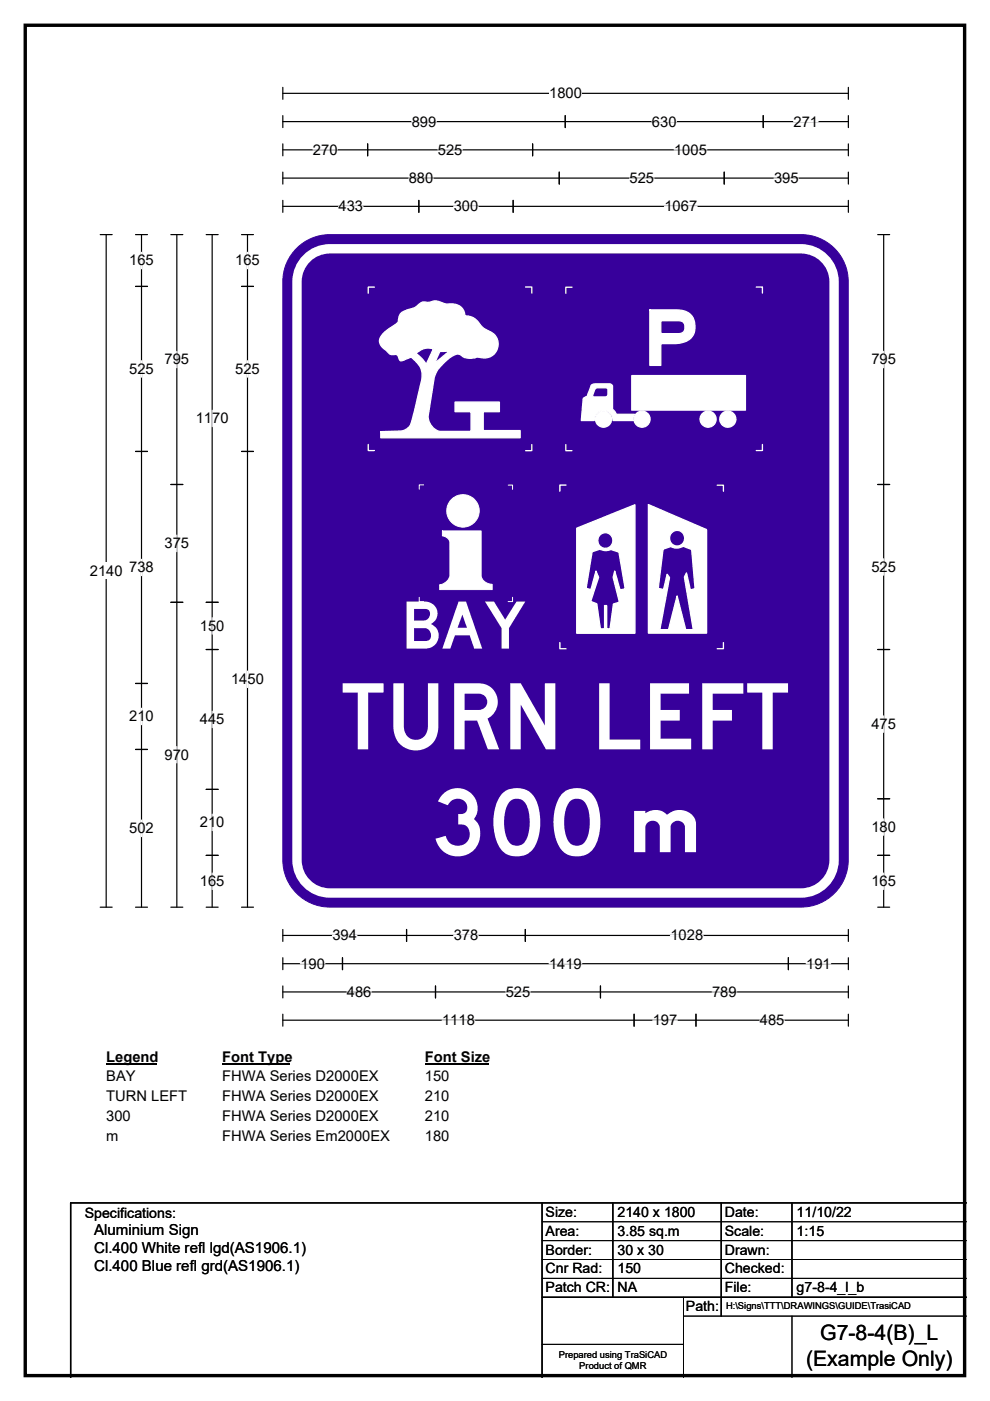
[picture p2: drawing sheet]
<svg xmlns="http://www.w3.org/2000/svg" width="210mm" height="297mm" viewBox="0 0 210 297" stroke-linecap="round" stroke-linejoin="round" font-family="sans-serif">
<path d="M5.4 5.4h199.2v286.3h-199.2z" fill="none" stroke="#000" stroke-width=".72"/>
<path d="M60 19.8h119.9M60 18.5v2.6M179.9 18.5v2.6" fill="none" stroke="#000" stroke-width=".25"/>
<path d="M116.5 18.1h6.9v3.4h-6.9z" fill="#fff"/>
<g fill="none" stroke="#000" stroke-width=".25">
<path d="M60 25.8h119.9M60 24.5v2.6M60 30.5v2.5M60 36.5v2.5M60 31.8h119.9M60 37.8h119.9M78 30.5v2.5M113 30.5v2.5M118.6 36.5v2.5M119.9 24.5v2.6M153.6 36.5v2.5M161.9 24.5v2.6"/>
<path d="M179.9 24.5v2.6M179.9 30.5v2.5M179.9 36.5v2.5M21.3 49.7h2.5M22.5 49.7v142.6M60 42.5v2.5M60 43.8h119.9M88.8 42.5v2.5M108.8 42.5v2.5M179.9 42.5v2.5M21.3 192.3h2.5M60 197.1v2.5"/>
<path d="M60 198.3h119.9M86.2 197.1v2.5M111.4 197.1v2.5M179.9 197.1v2.5M60 203.1v2.5M60 209v2.6M60 215v2.6M60 204.3h119.9M60 210.3h119.9M60 216.3h119.9M72.6 203.1v2.5M92.4 209v2.6"/>
<path d="M127.4 209v2.6M134.5 215v2.6M147.6 215v2.6M167.2 203.1v2.5M179.9 203.1v2.5M179.9 209v2.6M179.9 215v2.6"/>
</g>
<g fill="none" stroke="#fff" stroke-width=".25">
<path d="M66.4 31.8h5.2M86.7 37.8h5.2M87.3 25.8h5.2M92.9 31.8h5.2M133.5 37.8h5.2M138.3 25.8h5.2M143 31.8h6.9M164.2 37.8h5.2M168.3 25.8h5.2M71.8 43.8h5.2M96.2 43.8h5.2M140.9 43.8h7"/>
<path d="M70.5 198.3h5.2M96.2 198.3h5.2M142.2 198.3h6.9M63.7 204.3h5.2M73.6 210.3h5.2M93.8 216.3h6.9M107.3 210.3h5.2M116.5 204.3h6.9M138.5 216.3h5.2M151 210.3h5.3M161.2 216.3h5.2M171 204.3h5.2"/>
</g>
<path d="M19 119.3h7v3.5h-7z" fill="#fff"/>
<g fill="none" stroke="#000" stroke-width=".25">
<path d="M28.7 49.7h2.6M30 49.7v142.6M36.2 49.7h2.6M37.5 49.7v142.6M43.7 49.7h2.6M45 49.7v142.6M51.2 49.7h2.6M52.5 49.7v142.6M186.2 49.7h2.5M187.4 49.7v142.6M28.7 60.7h2.6M51.2 60.7h2.6"/>
<path d="M28.7 95.7h2.6M51.2 95.7h2.6M36.2 102.7h2.6M186.2 102.7h2.5M36.2 127.7h2.6M43.7 127.7h2.6M43.7 137.7h2.6M186.2 137.7h2.5M28.7 144.9h2.6M28.7 158.9h2.6M43.7 167.4h2.6M186.2 169.4h2.5"/>
<path d="M28.7 192.3h2.6M36.2 192.3h2.6M43.7 192.3h2.6M43.7 181.4h2.6M51.2 192.3h2.6M186.2 192.3h2.5M186.2 181.4h2.5"/>
</g>
<g fill="none" stroke="#fff" stroke-width=".25">
<path d="M30 53.5v3.5M52.5 53.5v3.5M30 76.5v3.5M37.5 74.5v3.5M52.5 76.5v3.5M187.4 74.5v3.5M45 87v3.5M30 118.6v3.4M37.5 113.5v3.5M187.4 118.5v3.5M45 131v3.5M30 150.2v3.4"/>
<path d="M37.5 158.3v3.5M45 150.8v3.5M52.5 142.3v3.5M187.4 151.8v3.5M30 173.9v3.5M45 172.6v3.5M187.4 173.6v3.5M45 185.1v3.5M187.4 185.1v3.5"/>
</g>
<path d="M22.5 222.3h10.8v3.5h-10.8z" fill="#fff"/>
<path d="M22.5 225.6h10.8" fill="none" stroke="#000" stroke-width=".32"/>
<path d="M47.1 222.3h14.5v3.5h-14.5z" fill="#fff"/>
<path d="M47.1 225.6h14.5" fill="none" stroke="#000" stroke-width=".32"/>
<path d="M90.1 222.3h13.5v3.5h-13.5z" fill="#fff"/>
<path d="M90.1 225.6h13.5" fill="none" stroke="#000" stroke-width=".32"/>
<g fill="#fff">
<path d="M22.5 226.5h6.2v3.5h-6.2z"/>
<path d="M47.1 226.5h33.1v3.5h-33.1z"/>
<path d="M90.1 226.5h5.2v3.5h-5.2z"/>
<path d="M22.5 230.7h17.1v3.5h-17.1z"/>
<path d="M47.1 230.7h33.1v3.5h-33.1z"/>
<path d="M90.1 230.7h5.2v3.5h-5.2z"/>
<path d="M22.5 234.9h5.2v3.5h-5.2z"/>
<path d="M47.1 234.9h33.1v3.5h-33.1z"/>
<path d="M90.1 234.9h5.2v3.5h-5.2z"/>
<path d="M22.5 239.1h2.6v3.4h-2.6z"/>
<path d="M47.1 239.1h35.5v3.4h-35.5z"/>
<path d="M90.1 239.1h5.2v3.4h-5.2z"/>
</g>
<path d="M63.3 52.3a9.9 9.9 0 0 1 6.7-2.6h99.9a10 10 0 0 1 10 10v122.6a10 10 0 0 1-10 10h-99.9a10 10 0 0 1-10-10v-122.6a9.9 9.9 0 0 1 3.3-7.4z" fill-rule="evenodd" fill="#37009b" stroke="#37009b" stroke-width=".21"/>
<path d="M65.4 54.5a7 7 0 0 1 4.6-1.8h99.9a7 7 0 0 1 7 7v122.6a7 7 0 0 1-7 7h-99.9a7 7 0 0 1-7-7v-122.6a7 7 0 0 1 2.4-5.2z" fill="none" stroke="#fff" stroke-width="2"/>
<path d="M85 66.5l-.4 1a1.5 1.5 0 0 1-1.2 1.6l-1.8 1.3a2.16 2.16 0 0 0-.9 2.6l.4 .6 1.6 1.5 1.6 .2 .5 1a1.14 1.14 0 0 0 1.4-.2l1-.4 .6 .5a4.5 4.5 0 0 1 1.4 5.6l-1.8 7.3a2.53 2.53 0 0 1-1.3 1.9l-1 .4-4.3 .1v1.3h29.5v-1.5h-7.8v-4h3.4v-2h-9.4v2h3.4v4.2h-6.6l-.5-.2-.7-.4a3.4 3.4 0 0 1-1.3-2.8l1.3-8.2 .6-1.2 .5-.7a10.3 10.3 0 0 1 3.1-2.7 1.86 1.86 0 0 1 2.2 .5l1.5 .2 1.5-.3a2.99 2.99 0 0 0 3.7-1.1 2.99 2.99 0 0 0-.6-3.9l-.9-.5a4.9 4.9 0 0 1-2.5-2.1 3.5 3.5 0 0 0-2.6-1.1 2.56 2.56 0 0 0-2.6-2.6l-1.3 .1-1-.3a2.16 2.16 0 0 0-2-.3l-.8 .2h-1.3l-1.1 .8a4.7 4.7 0 0 1-2.3 .9zM88.2 74.9l1.3 1.2 .9 1.1 1.5-3.2a3.8 3.8 0 0 0-3.7 .9zM93.3 74.5h2l-3.1 2.5z" fill-rule="evenodd" fill="#fff"/>
<path d="M79.4 60.9h-1.3v1.3M85 66.5l.4-.4 1.1-.4a3.7 3.7 0 0 0 2.1-1l1-.6h1.3l.9-.2a4 4 0 0 1 2.4 .4l2.1 .2a2.49 2.49 0 0 1 2.3 2.5h.7a4 4 0 0 1 2.8 2.1l.7 .6a3.9 3.9 0 0 1 2.8 3 3 3 0 0 1-4.1 3l-2 .3-1.4-.4a1.57 1.57 0 0 0-2.3-.1l-1 .8-1.6 1.7-1 1.6-1.4 8.5a3.4 3.4 0 0 0 1.4 2.9l1.1 .5h6.6v-4.2h-3.4v-2h9.4v2h-3.4v4h7.8v1.5h-29.5v-1.3l4.3-.1 1.1-.4a2.51 2.51 0 0 0 1.2-1.9l1.4-5.8a11.6 11.6 0 0 0 .6-4.8l-.7-1.3-1.5-1.5-.8 .4a1.62 1.62 0 0 1-1.6 .2l-.5-1-1.4-.2-1.1-.9a2.1 2.1 0 0 1-1-2.8l1-1.2 2.3-1.6a1.18 1.18 0 0 0 .5-1.2zM88.2 74.9a3.9 3.9 0 0 1 3.7-.9l-1.5 3.2-.9-1.1zM93.3 74.5h2l-3.1 2.5zM111.5 60.9h1.3v1.2M78.1 94.2v1.3h1.3M112.8 94.3v1.2h-1.3" fill="none" stroke="#fff" stroke-width=".28"/>
<path d="M137.8 65.7h5.7a3.4 3.4 0 0 1 3.8 2.9 3.4 3.4 0 0 1-3.4 4.2l-3.7 .1v4.6h-2.4zM140.2 68v2.7h3.9a1.17 1.17 0 0 0 1.2-1 1.45 1.45 0 0 0-.5-1.5l-.9-.2zM134.5 88.9a1.7 1.7 0 0 0 3.4 0 1.7 1.7 0 0 0-3.4 0zM126.3 88.9a1.7 1.7 0 0 0 3.4 0 1.7 1.7 0 0 0-3.4 0zM148.5 88.9a1.7 1.7 0 0 0 3.4 0 1.7 1.7 0 0 0-3.4 0zM152.7 88.9a1.7 1.7 0 0 0 3.4 0 1.7 1.7 0 0 0-3.4 0zM134 79.6v7.4h24.1v-7.4zM125.4 81.7l.8-.3h3.1l.4 .1 .2 .3v5l.5 .4 .3 .6h3.9l-.3 .8v.6h-4.3a2 2 0 0 0-2-2.2 2 2 0 0 0-2 2.2h-2.7l.4-4.7 .8-.5zM126.3 82.4l.4-.2 2.1 .1 .1 .3v1.3l-.4 .3-2.7-.1-.1-.3z" fill-rule="evenodd" fill="#fff"/>
<g fill="none" stroke="#fff" stroke-width=".28">
<path d="M121.3 60.9h-1.3v1.3M134 79.6h24.1v7.4h-24.1zM137.8 65.7h5.7a3.4 3.4 0 0 1 3.8 2.9 3.4 3.4 0 0 1-3.4 4.2l-3.7 .1v4.6h-2.4zM140.2 68h3.7l.9 .2a1.59 1.59 0 0 1 .4 1.8 1.18 1.18 0 0 1-1.1 .7h-3.9zM160.4 60.9h1.3v1.2M120 94.3v1.2h1.3M125.4 81.7l.8-.3h3.1l.4 .1 .2 .3v5l.5 .4 .3 .6h3.9l-.3 .8v.6h-4.3a2 2 0 0 0-2-2.2 2 2 0 0 0-2 2.2h-2.7l.4-4.7 .8-.5zM126.2 82.4l.5-.2 2.1 .1 .1 .3v1.3l-.4 .3-2.7-.1-.1-.3zM161.7 94.2v1.3h-1.3"/>
<circle cx="128" cy="88.9" r="1.7"/>
<circle cx="136.2" cy="88.9" r="1.7"/>
<circle cx="150.2" cy="88.9" r="1.7"/>
<circle cx="154.4" cy="88.9" r="1.7"/>
</g>
<path d="M122.3 112v22.3h12.4v-27.3zM137.5 107l12.4 5.3v21.9h-12.4zM126.8 114.6a1.63 1.63 0 0 0 3.2 0 1.63 1.63 0 0 0-3.2 0zM142 114.1a1.65 1.65 0 0 0 3.3 0 1.65 1.65 0 0 0-3.3 0zM125.6 117l-1.3 7.7 1 .3 1.1-3.9 .6 1.3-1.7 5.1 1.3 .5 .7 5.3h.9v-4.9h.5v4.9h.7l.7-5.2 1.3-.4-1.4-5.3 .4-1.3 1.1 4 1.1-.3-1.3-7.7-1.7-.6-1.2 .2-1.2-.3zM140.6 116.4l1.7-.5a2.66 2.66 0 0 0 2.3 .1l.3-.2 1.8 .7 .7 8.3-1 .3-.8-3.6-.4 .8 1.8 11.2h-1.6l-1.8-7.2-1.8 7.2h-1.8l2-11-.5-.7-.8 3.2-1.1-.3z" fill-rule="evenodd" fill="#fff"/>
<g fill="none" stroke="#fff" stroke-width=".28">
<path d="M120.1 102.8h-1.4v1.3M122.3 112l12.4-5v27.3h-12.4zM125.6 117l1.6-.6 1.2 .3 1.2-.2 1.7 .6 1.3 7.7-1.1 .3-1.1-4-.4 1.3 1.4 5.3-1.3 .4-.7 5.2h-.7v-4.9h-.5v4.9h-.9l-.7-5.3-1.3-.5 1.7-5.1-.6-1.3-1.1 3.9-1-.3zM137.5 107l12.4 5.3v21.9h-12.4zM140.6 116.4l1.7-.5a2.66 2.66 0 0 0 2.3 .1l.3-.2 1.8 .7 .7 8.3-1 .3-.8-3.6-.4 .8 1.8 11.2h-1.6l-1.8-7.2-1.8 7.2h-1.8l2-11-.5-.7-.8 3.2-1.1-.3zM152.1 102.9h1.3v1.3M118.7 136.2v1.3h1.4M153.4 136.2v1.3h-1.3"/>
<circle cx="128.4" cy="114.6" r="1.63"/>
<circle cx="143.6" cy="114.1" r="1.64"/>
</g>
<path d="M94.8 108.3a3.4 3.4 0 0 0 6.8 0 3.4 3.4 0 0 0-6.8 0zM93.8 112.6h8.2v9.5a2.24 2.24 0 0 0 1.7 1.7l.7 .1v1.1h-11.1v-1l.7-.2 .7-.5 .5-.6 .2-.7v-7.2l-.4-.7-1.2-.5z" fill-rule="evenodd" fill="#fff"/>
<g fill="none" stroke="#fff" stroke-width=".21">
<path d="M89.9 102.8h-1v.9M93.8 112.6h8.2v9.5a2.24 2.24 0 0 0 1.7 1.7l.7 .1v1.1h-11.1v-1l.7-.2 .7-.5 .5-.6 .2-.7v-7.2l-.4-.7-1.2-.5zM107.8 102.8h.9v1M88.9 126.6v1h1M108.7 126.6v1h-.9"/>
<circle cx="98.2" cy="108.3" r="3.4"/>
</g>
<path d="M115 255v37M130 255v20M153 255v24M168 255v20M205 255h-190v37M115 275h90" fill="none" stroke="#000" stroke-width=".3"/>
<path d="M115 259h90M115 263h90M115 267h90M115 271h90M145 279h60M145 275v17M168 279v13M115 285h30" fill="none" stroke="#000" stroke-width=".21"/>
<g font-size="19.5" fill="#fff">
<text x="72.3" y="158.9">TURN LEFT</text>
<text x="89.9" y="181.3">300</text>
</g>
<text font-size="16.7" fill="#fff" x="132.1" y="180.7">m</text>
<text font-size="13.9" fill="#fff" x="85" y="137.5">BAY</text>
<g font-size="4.5">
<text x="174" y="284.2">G7-8-4(B)_L</text>
<text x="171" y="289.6">(Example Only)</text>
</g>
<g font-size="3.2">
<text x="20" y="261.9">Aluminium Sign</text>
<text x="20" y="265.7">Cl.400 White refl lgd(AS1906.1)</text>
<text x="20" y="269.6">Cl.400 Blue refl grd(AS1906.1)</text>
</g>
<g font-size="3.1">
<text x="116.5" y="20.8">1800</text>
<text x="87.3" y="26.8">899</text>
<text x="138.3" y="26.8">630</text>
<text x="168.3" y="26.8">271</text>
<text x="66.4" y="32.8">270</text>
<text x="92.9" y="32.8">525</text>
<text x="143" y="32.8">1005</text>
<text x="86.7" y="38.8">880</text>
<text x="133.5" y="38.8">525</text>
<text x="164.2" y="38.8">395</text>
<text x="71.8" y="44.8">433</text>
<text x="96.2" y="44.8">300</text>
<text x="140.9" y="44.8">1067</text>
<text x="27.4" y="56.3">165</text>
<text x="49.9" y="56.3">165</text>
<text x="34.9" y="77.3">795</text>
<text x="184.8" y="77.3">795</text>
<text x="27.4" y="79.3">525</text>
<text x="49.9" y="79.3">525</text>
<text x="41.5" y="89.8">1170</text>
<text x="34.9" y="116.2">375</text>
<text x="19" y="122.1">2140</text>
<text x="27.4" y="121.4">738</text>
<text x="184.8" y="121.3">525</text>
<text x="42.4" y="133.8">150</text>
<text x="49" y="145.1">1450</text>
<text x="27.4" y="153">210</text>
<text x="42.4" y="153.6">445</text>
<text x="184.8" y="154.6">475</text>
<text x="34.9" y="161.1">970</text>
<text x="27.4" y="176.7">502</text>
<text x="42.4" y="175.4">210</text>
<text x="184.8" y="176.4">180</text>
<text x="42.4" y="187.9">165</text>
<text x="184.8" y="187.9">165</text>
<text x="70.5" y="199.4">394</text>
<text x="96.2" y="199.4">378</text>
<text x="142.2" y="199.4">1028</text>
<text x="63.7" y="205.4">190</text>
<text x="116.5" y="205.4">1419</text>
<text x="171" y="205.4">191</text>
<text x="73.6" y="211.4">486</text>
<text x="107.3" y="211.4">525</text>
<text x="151" y="211.4">789</text>
<text x="93.8" y="217.4">1118</text>
<text x="138.5" y="217.4">197</text>
<text x="161.2" y="217.4">485</text>
<text x="22.5" y="225.1">Legend</text>
<text x="47.1" y="225.1">Font Type</text>
<text x="90.1" y="225.1">Font Size</text>
<text x="22.5" y="229.3">BAY</text>
<text x="22.5" y="233.5">TURN LEFT</text>
<text x="47.1" y="229.3">FHWA Series D2000EX</text>
<text x="47.1" y="233.5">FHWA Series D2000EX</text>
<text x="90.1" y="229.3">150</text>
<text x="90.1" y="233.5">210</text>
<text x="22.5" y="237.7">300</text>
<text x="47.1" y="237.7">FHWA Series D2000EX</text>
<text x="90.1" y="237.7">210</text>
<text x="22.5" y="241.9">m</text>
<text x="47.1" y="241.9">FHWA Series Em2000EX</text>
<text x="90.1" y="241.9">180</text>
</g>
<g font-size="3">
<text x="115.7" y="258">Size:</text>
<text x="131" y="258">2140 x 1800</text>
<text x="153.7" y="258">Date:</text>
<text x="169" y="258">11/10/22</text>
<text x="18" y="258.2">Specifications:</text>
<text x="115.7" y="262">Area:</text>
<text x="131" y="262">3.85 sq.m</text>
<text x="153.7" y="262">Scale:</text>
<text x="169" y="262">1:15</text>
<text x="115.7" y="266">Border:</text>
<text x="115.7" y="270">Cnr Rad:</text>
<text x="131" y="266">30 x 30</text>
<text x="131" y="270">150</text>
<text x="153.7" y="266">Drawn:</text>
<text x="153.7" y="270">Checked:</text>
<text x="115.7" y="274">Patch CR:</text>
<text x="131" y="274">NA</text>
<text x="153.7" y="274">File:</text>
<text x="169" y="274">g7-8-4_l_b</text>
<text x="145.5" y="278">Path:</text>
</g>
<g font-size="2">
<text x="154" y="277.6">H:\Signs\TTT\DRAWINGS\GUIDE\TrasiCAD</text>
<text x="118.5" y="287.8">Prepared using TraSiCAD</text>
<text x="122.9" y="290.2">Product of QMR</text>
</g>
</svg>
